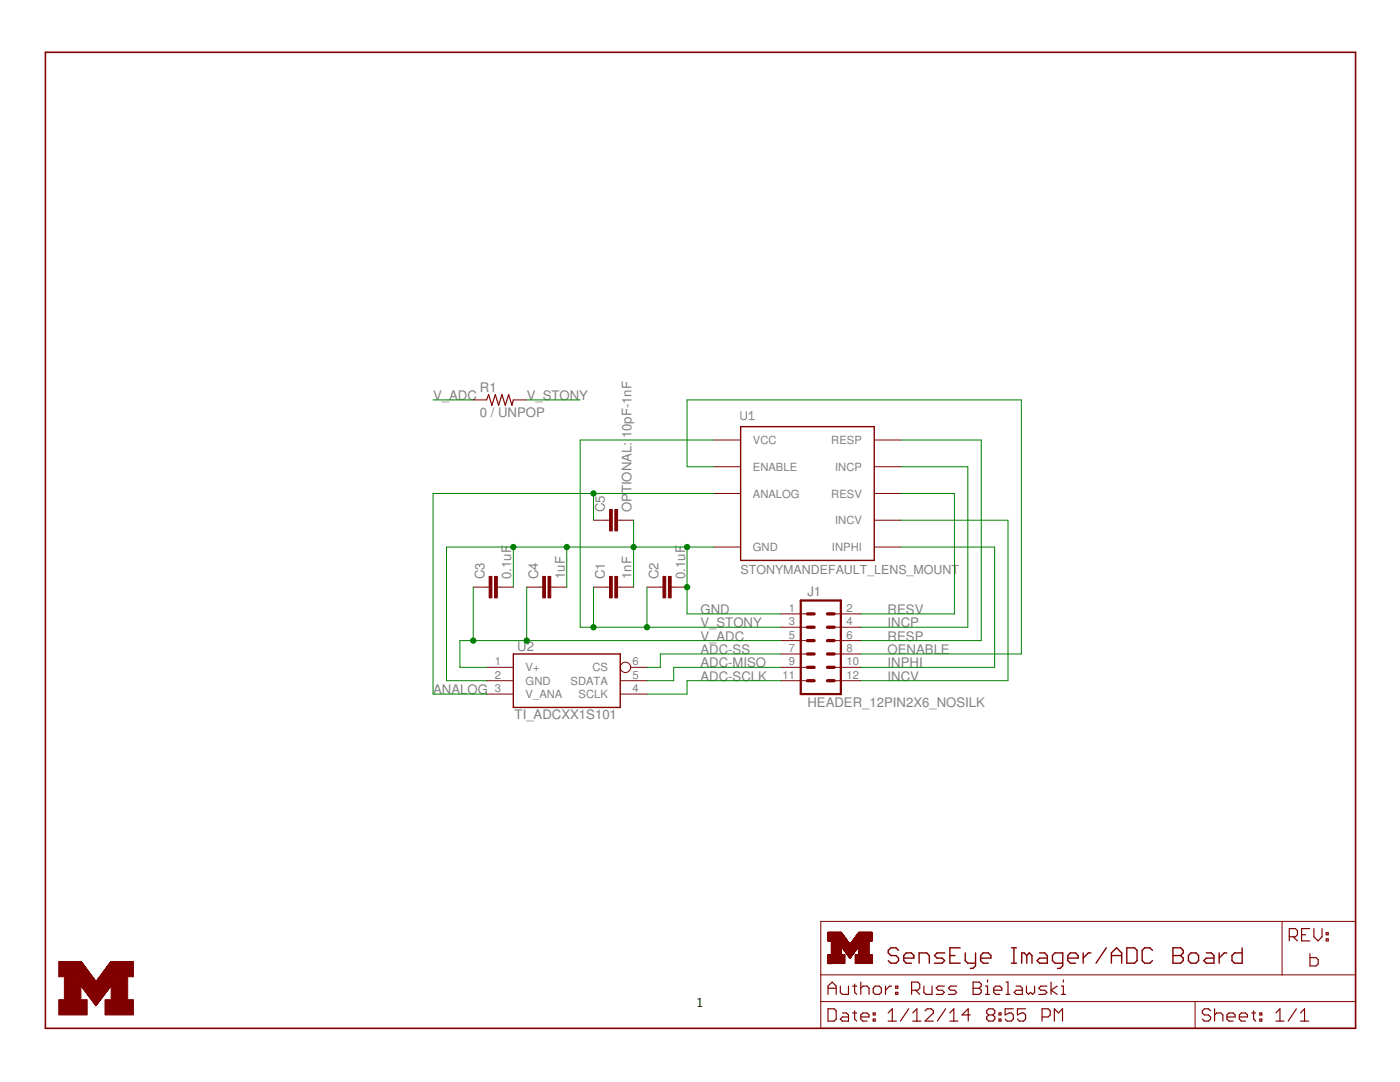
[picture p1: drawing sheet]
<svg xmlns="http://www.w3.org/2000/svg" width="279mm" height="216mm" viewBox="0 0 279 216" stroke-linecap="round" stroke-linejoin="round" font-family="sans-serif">
<path d="M147.9 82.1v1.4l.2 .2h.6l.2-.2v-1.4M149.5 83.7h1.1M149.5 82.7l.5-.6v1.6" fill="none" stroke="#808080" stroke-width=".2"/>
<g fill="none" stroke="#800000" stroke-width=".28">
<path d="M147.8 85.1h26.7v26.7h-26.7zM102.4 130.5h21.4v10.7h-21.4zM179.3 189.6l-.5-.5h-1l-.5 .5v.5l.5 .6h1l.5 .5v.5l-.5 .5h-1l-.5-.5M180.4 191.2h2v-.5l-.5-.6h-1l-.5 .6v1l.5 .5h1M183.4 192.2v-2.1h1.6l.5 .6v1.5M188.5 190.1h-1.5l-.5 .6 .5 .5h1l.5 .5-.5 .5h-1.5M189.6 190.7h1M191.6 189.1h-2v3.1h2M192.6 190.1v1.6l.5 .5h1.6M194.7 190.1v2.6l-.5 .5h-.5M195.7 191.2h2.1v-.5l-.6-.6h-1l-.5 .6v1l.5 .5h1M201.8 189.1h1.1"/>
<path d="M201.8 192.2h1.1M202.4 189.1v3.1M204.9 190.7l-.5-.6h-.5v2.1M204.9 190.7v1.5M204.9 190.7l.5-.6 .6 .6v1.5M207.5 190.1h1l.5 .6v1.5h-1.5l-.5-.5 .5-.5h1.5M212.1 192.2h-1.6l-.5-.5v-1l.5-.6h1.6v2.6l-.5 .5h-.5M213.1 191.2h2.1v-.5l-.5-.6h-1.1l-.5 .6v1l.5 .5h1.1M216.2 190.1v2.1M217.7 190.1h-.5l-1 1.1M220.8 189.1l-2.1 3.1M221.8 190.7h2.1"/>
<path d="M221.8 192.2v-2.1l1-1 1.1 1v2.1M224.9 189.1h1.5l.5 .5v2.1l-.5 .5h-1.5zM230 189.6l-.5-.5h-1l-.6 .5v2.1l.6 .5h1l.5-.5M234.1 189.1h1.5l.5 .5v.5l-.5 .6 .5 .5v.5l-.5 .5h-1.5zM234.1 190.7h1.5M237.7 190.1h1l.5 .6v1l-.5 .5h-1l-.5-.5v-1zM240.7 190.1h1.1l.5 .6v1.5h-1.6l-.5-.5 .5-.5h1.6M243.3 190.1v2.1M244.8 190.1h-.5l-1 1.1M247.9 189.1v3.1h-1.5l-.5-.5v-1l.5-.6h1.5"/>
</g>
<g fill="none" stroke="#800000" stroke-width=".2">
<path d="M94.4 79.8h2.7M102.4 79.8h2.7M142.5 87.8h5.3M142.5 93.1h5.3M142.5 98.5h5.3M174.5 87.8h5.3M174.5 93.1h5.3M174.5 98.5h5.3M94.4 117.2h3.2M99.2 117.2h3.2M105.1 117.2h3.2M109.9 117.2h3.2"/>
<path d="M118.4 117.2h3.2M118.4 103.8h3.2M123.3 117.2h3.1M123.3 103.8h3.1M129.1 117.2h3.2M133.9 117.2h3.2M142.5 109.2h5.3M174.5 109.2h5.3M174.5 103.8h5.3M97.1 133.2h5.3M97.1 135.8h5.3M97.1 138.5h5.3"/>
<path d="M123.8 135.8h5.3M123.8 138.5h5.3M125.9 133.2h3.2M155.8 133.2h5.3M155.8 135.8h5.3M155.8 130.5h5.3M155.8 127.8h5.3M155.8 125.2h5.3M155.8 122.5h5.3M166.5 133.2h5.3M166.5 135.8h5.3M166.5 130.5h5.3"/>
<path d="M166.5 127.8h5.3M166.5 125.2h5.3M166.5 122.5h5.3M16.2 196.7l2.9 4M16.2 196.6h6.1M16.2 196.5h6.1M16.2 196.4h6.1M16.2 196.3h6.1M16.2 196.2h6.1M16.2 196.1h6.1M16.2 196h6.1M16.2 195.9h6.1"/>
<path d="M16.2 195.8h2.9M16.2 195.7h2.9M16.2 195.7h2.8M16.2 195.6h2.8M16.2 195.5h2.7M16.2 195.4l2.7 .1M16.2 195.4h2.6M16.2 195.3h2.6M16.2 195.3h2.5M16.2 195.2h2.5M16.2 195.2h2.4M16.2 195.1h2.4"/>
<path d="M16.2 195l2.4 .1M16.2 195h2.3M16.2 194.9h2.3M16.2 194.9h2.2M16.2 194.8h2.2M16.2 194.7l2.2 .1M16.2 194.7h2.1M16.2 194.6h2.1M16.2 194.6h2M16.2 194.5h2M16.2 194.5h1.9M16.2 194.4h1.9"/>
<path d="M16.2 194.3l1.9 .1M16.2 194.3h1.8M16.2 194.2h1.8M16.2 194.2h1.7M16.2 194.1h1.7M16.2 194.1h1.6M16.2 194l1.6 .1M16.2 194h1.6M16.2 193.9l1.6 .1M16.2 193.9h1.5M16.2 193.8h1.5M16.2 193.8h1.4"/>
<path d="M16.2 193.7h1.4M16.2 193.7h1.3M16.2 193.6l1.3 .1M16.2 193.6h1.3M16.2 193.5h1.3M16.2 193.5h1.2M16.2 193.4h1.2M16.2 193.4h1.1M16.2 193.3h1.1M16.2 193.2h1M16.2 193.1h1M16.2 193.1h.9"/>
<path d="M16.2 193h.9M16.2 193h.8M16.2 192.9h.8M16.2 192.8h.7M16.2 192.7h.6M16.2 192.6l.6 .1M16.2 192.6h.5M16.2 192.5h.5M16.2 192.4h.4M16.2 192.3h.4M16.2 192.3h.3M16.2 192.2l.3 .1"/>
<path d="M16.2 192.2h.2M16.2 192.1h.2M16.2 191.9h.1M16.2 191.9v4.8M16.2 196.7h5.9M16.2 192h.1M16.2 191.9l.1 .1M16.2 191.9l3 4 2.9-4M16.2 196.8h5.9M16.3 196.8h5.8M16.3 196.9h5.7M16.4 197h5.6"/>
<path d="M16.4 197h5.5M16.4 197.1h5.5M16.5 197.1h5.4M16.5 197.2h5.3M16.6 197.2h5.2M16.6 197.3h5.1M16.7 197.4h5M16.7 197.4h4.9M16.7 197.5h4.9M16.8 197.5h4.8M16.8 197.6h4.7M16.9 197.7h4.5"/>
<path d="M17 197.8h4.4M17 197.8h4.3M17.1 197.9h4.2M17.1 198h4.1M17.2 198.1h3.9M17.3 198.2h3.8M17.3 198.2h3.7M17.4 198.3h3.6M17.4 198.4h3.5M17.5 198.5h3.3M17.6 198.6h3.1M17.7 198.7h2.9"/>
<path d="M17.7 198.8h2.9M17.8 198.8h2.8M17.8 198.9h2.7M17.9 199h2.5M17.9 199.1h2.5M18 199.1h2.3M18 199.2h2.3M18.1 199.2h2.2M18.1 199.3h2.1M18.2 199.4h1.9M18.2 199.5h1.9M18.3 199.5h1.7"/>
<path d="M18.3 199.6h1.7M18.4 199.6h1.6M18.4 199.7h1.5M18.5 199.8h1.3M18.5 199.9h1.3M18.6 199.9h1.1M18.6 200h1.1M19.2 195.8h3.1M19.3 195.7h3M19.3 195.6h3M19.4 195.6h2.9M19.4 195.5h2.9"/>
<path d="M19.5 195.5h2.8M19.5 195.4h2.8M19.6 195.3h2.7M19.6 195.2h2.7M19.7 195.2h2.6M19.7 195.1h2.6M19.8 195.1h2.5M19.8 195h2.5M19.9 199.7l-1.4 .1M19.9 194.9h2.4M19.9 194.8h2.4M20 194.8h2.3"/>
<path d="M20.1 194.7h2.2M20.1 194.6h2.2M20.2 194.5h2.1M20.2 194.4h2.1M20.3 194.4h2M20.4 194.3h1.9M20.4 194.2h1.9M20.4 194.1h1.9M20.5 194.1h1.8M20.6 194h1.7M20.6 193.9h1.7M20.7 193.8h1.6"/>
<path d="M20.7 193.7h1.6M20.8 193.7h1.5M20.9 193.6h1.4M20.9 193.5h1.4M20.9 198.4h-3.5M21 193.4h1.3M21 193.3h1.3M21.1 193.3h1.2M21.1 193.2h1.2M21.2 193.1h1.1M21.3 197.9h-4.2M21.3 193h1"/>
<path d="M21.3 192.9h1M21.4 192.9h.9M21.4 192.8h.9M21.5 192.7h.8M21.6 192.7h.7M21.6 192.6h.7M21.6 192.5h.7M21.7 192.5h.6M21.7 192.4h.6M21.8 192.3h.5M21.9 192.3h.4M21.9 192.2h.4"/>
<path d="M21.9 192.1h.4M22 192h.3M22.1 192h.2M22.1 191.9h.2v4.8h-6.1M22.2 196.7l-3.1 4M163.8 199.9h106.7M163.8 194.5h106.7M163.8 183.9h106.7v21.3h-106.7zM165.3 191.9h3.3M165.3 192.3h.7M165.3 192.2h3.3M165.3 192.1h3.3"/>
<path d="M165.3 192h3.3M165.3 191.8h3.3M165.3 191.7h3.3M165.3 191.6h3.3M165.3 191.5h3.3M165.3 191.4h3.3M165.3 191.3h3.3M165.3 191.2h3.3M165.3 191.1h3.3M165.3 191h3.3M165.3 190.9h3.3M165.3 190.8h3.3"/>
<path d="M165.3 190.7h3.3M165.3 190.6h3.3M165.3 190.5l3.3 .1M165.3 190.5h3.3M165.3 187.8h3.9M165.3 187.7h3.8M165.3 187.6l3.8 .1M165.3 187.6h3.8M165.3 187.5h3.7M165.3 187.4l3.6 .1M165.3 187.4h3.6M165.3 187.3l3.6 .1"/>
<path d="M165.3 187.3h3.5M165.3 187.2l3.5 .1M165.3 187.2h3.5M165.3 187.1l3.4 .1M165.3 187.1h3.4M165.3 187l3.4 .1M165.3 187h3.3M165.3 186.9h3.3M165.3 186.9h3.2M165.3 186.8h3.2M165.3 186.7l3.1 .1M165.3 186.7h3.1"/>
<path d="M165.3 186.6h3.1M165.3 186.6h3M165.3 186.5l3 .1M165.3 186.5h3M165.3 186.4h2.9M165.3 186.3l2.8 .1M165.3 186.3h2.8M165.3 186.2l2.8 .1M165.3 186.2h2.7M165.3 186.1l2.7 .1M165.3 186.1h2.7M165.3 186l2.6 .1"/>
<path d="M165.3 186h2.6M165.9 190.4h2M165.9 190.3h2M165.9 190.2h2M165.9 190.1h2M165.9 190h2M165.9 189.9h2M165.9 189.8h2M165.9 189.7h2M165.9 189.6h2M165.9 189.5h2M165.9 189.4h2"/>
<path d="M165.9 189.3h2M165.9 189.2h2M165.9 189.1h2M165.9 189h2M165.9 188.9h2M165.9 188.9h5.5M165.9 188.8h7.5M165.9 188.7h7.5M165.9 188.6h7.5M165.9 188.5h7.5M165.9 188.4h7.5M165.9 188.4h3.7"/>
<path d="M165.9 188.3l3.7 .1M165.9 188.3h3.6M165.9 188.2h3.6M165.9 188.1h3.5M165.9 188l3.5 .1M165.9 188h3.4M165.9 187.9l3.4 .1M165.9 187.9h3.4M165.9 187.8h3.3M168 188.9h3.3M168 189h3.3M168 189h3.2"/>
<path d="M168.1 189.1h3.1M168.2 189.2h2.9M168.2 189.3h2.9M168.3 189.3h2.7M168.3 189.4h2.7M168.4 189.5h2.5M168.4 189.6h2.5M168.5 189.6h2.3M168.5 189.7h2.3M168.6 189.7h2.1M168.6 189.8h2.1M168.7 189.9h1.9"/>
<path d="M168.7 190h1.9M168.8 190h1.7M168.8 190.1h1.6M168.9 190.2h1.5M168.9 190.3h1.4M169 190.3h1.3M169 190.4h1.3M169.1 190.4h1.1M169.1 190.5h1.1M169.2 190.6h.9M169.2 190.7h.8M169.3 190.7h.7"/>
<path d="M169.3 190.8h.6M169.4 190.9h.5M169.5 191.1h.3M169.6 191.1h.1M169.6 191.2h.1M169.7 188.4h3.7M169.7 188.3h3.7M169.8 191l-.3 .1M169.8 188.3h3.6M169.8 191h-.3M169.8 188.2h3.6M169.9 188.1h3.5"/>
<path d="M169.9 190.8h-.5M170 188h3.4M170 187.9h3.4M170.1 187.9h3.3M170.1 187.7h3.9M170.2 190.5h-1.1M170.2 187.7h3.8M170.2 187.6h3.8M170.3 187.6h3.7M170.3 187.5h3.7M170.4 187.5h3.6M170.4 187.4h3.6"/>
<path d="M170.4 187.3h3.6M170.5 190.1h-1.7M170.5 187.3h3.5M170.5 187.2h3.5M170.6 189.9h-1.9M170.6 187.2h3.4M170.6 187.1h3.4M170.7 187h3.3M170.7 191.9h3.3M170.7 192.2h3.3M170.7 192.1h3.3M170.7 192h3.3"/>
<path d="M170.7 191.8h3.3M170.7 191.7h3.3M170.7 191.6h3.3M170.7 191.5h3.3M170.7 191.4h3.3M170.7 191.3h3.3M170.7 191.2h3.3M170.7 191.1h3.3M170.7 191h3.3M170.7 190.9h3.3M170.7 190.8h3.3M170.7 190.7h3.3"/>
<path d="M170.7 190.6h3.3M170.7 190.5h3.3M170.8 186.9h3.2M170.8 186.8h3.2M170.9 186.8h3.1M170.9 186.7h3.1M170.9 186.6h3.1M171 186.6h3M171 186.5h3M171.1 186.5h2.9M171.1 186.4h2.9M171.2 186.4h2.8"/>
<path d="M171.2 189.1h-3.1M171.2 186.3h2.8M171.3 186.2h2.7M171.3 188.9h.1M171.3 186.1h2.7M171.4 190.5h.1M171.4 186h2.6M171.4 190.4h2M171.4 190.3h2M171.4 190.2h2M171.4 190.1h2M171.4 190h2"/>
<path d="M171.4 189.9h2M171.4 189.8h2M171.4 189.7h2M171.4 189.6h2M171.4 189.5h2M171.4 189.4h2M171.4 189.3h2M171.4 189.2h2M171.4 189.1h2M171.4 189h2M171.4 188.9h2M173.4 187.8h.1"/>
<path d="M174 187.8h-3.9M238.5 199.9v5.3M255.9 183.9v10.6M18.6 200h1M18.7 200h.9M18.7 200.1h.9M18.8 200.2h.8M18.8 200.2h.7M18.8 200.3h.7M18.9 200.3h.5M18.9 200.4h.5M18.9 200.4h.4"/>
<path d="M19 200.4h.3M19 200.5h.3M19 200.6h.2M19.1 200.6h.1M19.1 200.7h.1"/>
<circle cx="124.8" cy="133.2" r="1.04"/>
</g>
<g fill="#800000" stroke="#800000" stroke-width=".2">
<path d="M122.7 115h.6v4.3h-.6z"/>
<path d="M121.6 115h.6v4.3h-.6z"/>
<path d="M133.4 115h.5v4.3h-.5z"/>
<path d="M132.3 115h.6v4.3h-.6z"/>
<path d="M98.7 115h.6v4.3h-.6z"/>
<path d="M97.6 115h.6v4.3h-.6z"/>
<path d="M109.4 115h.5v4.3h-.5z"/>
<path d="M108.3 115h.6v4.3h-.6z"/>
<path d="M122.7 101.7h.6v4.2h-.6z"/>
<path d="M121.6 101.7h.6v4.2h-.6z"/>
<path d="M11.7 191.9h4.5v3h-4.5z"/>
<path d="M12.8 194.9h3.4v4.6h-3.4z"/>
<path d="M11.7 199.5h5.7v3h-5.7z"/>
<path d="M21 199.5h5.6v3h-5.6z"/>
<path d="M22.2 194.9h3.3v4.6h-3.3z"/>
<path d="M22.1 191.9h4.5v3h-4.5z"/>
</g>
<g fill="none" stroke="#800000" stroke-width=".23">
<path d="M97.1 79.8l.4-1.1 .7 2.2 .6-2.2 .7 2.2 .7-2.2 .6 2.2 .7-2.2 .7 2.2 .2-1.1M165.2 198.4v-1.6l.9-.8 .8 .8v1.6M165.2 197.2h1.7M167.7 196.8v1.2l.4 .4h1.2v-1.6M170.2 196.8h.8M170.6 196.4v1.6l.4 .4M171.8 196v2.4M171.8 197.2l.4-.4h.8l.4 .4v1.2M174.7 196.8h.8l.4 .4v.8l-.4 .4h-.8l-.4-.4v-.8zM176.7 196.8v1.6M177.9 196.8h-.4l-.8 .8M178.8 196.8h.4v.4h-.4z"/>
<path d="M178.8 198h.4v.4h-.4zM181.9 197.6h1.3l.4-.4v-.8l-.4-.4h-1.3v2.4M182.7 197.6l.9 .8M184.4 196.8v1.2l.4 .4h1.2v-1.6M188.5 196.8h-1.3l-.4 .4 .4 .4h.9l.4 .4-.4 .4h-1.3M190.9 196.8h-1.2l-.4 .4 .4 .4h.8l.4 .4-.4 .4h-1.2M194.2 197.2h1.2M194.2 196h1.2l.4 .4v.4l-.4 .4 .4 .4v.4l-.4 .4h-1.2zM196.7 198.4h.8M196.7 196.8h.4v1.6M197.1 195.5v.5M198.3 197.6h1.6v-.4l-.4-.4h-.8l-.4 .4v.8l.4 .4h.8"/>
<path d="M200.8 198.4h.8M200.8 196h.4v2.4M202.8 196.8h.8l.4 .4v1.2h-1.2l-.4-.4 .4-.4h1.2M204.9 196.8v1.2l.4 .4 .4-.4 .4 .4 .4-.4v-1.2M208.9 196.8h-1.2l-.4 .4 .4 .4h.8l.4 .4-.4 .4h-1.2M209.8 196v2.4M211 196.8l-1.2 .8 1.2 .8M211.8 198.4h.8M211.8 196.8h.4v1.6M212.2 195.5v.5M257.3 186.9h1.2l.4-.4v-.8l-.4-.4h-1.2v2.4M258.1 186.9l.8 .8"/>
<path d="M259.8 186.5h.8M261.4 185.3h-1.6v2.4h1.6M261.4 190.3v2.4h1.3l.4-.4v-.8l-.4-.4h-1.3M262.2 185.3v1.6l.8 .8 .8-.8v-1.6M264.7 187.3h.4v.4h-.4zM264.7 186.1h.4v.4h-.4zM165.2 201.3h1.3l.4 .4v1.6l-.4 .5h-1.3zM168.1 202.1h.8l.4 .4v1.3h-1.2l-.4-.5 .4-.4h1.2M170.2 202.1h.8M170.6 201.7v1.6l.4 .5M171.8 202.9h1.6v-.4l-.4-.4h-.8l-.4 .4v.8l.4 .5h.8M174.3 203.3h.4v.5h-.4z"/>
<path d="M174.3 202.1h.4v.4h-.4zM177.2 203.8h1.7M177.2 202.1l.9-.8v2.5M181.4 201.3l-1.7 2.5M182.2 203.8h1.6M182.2 202.1l.8-.8v2.5M184.6 201.7l.4-.4h.8l.5 .4v.4l-1.7 1.7h1.7M188.7 201.3l-1.6 2.5M189.5 203.8h1.7M189.5 202.1l.9-.8v2.5M193.6 202.5h-1.6l1.2-1.2v2.5M197.3 202.5l-.4 .4v.4l.4 .5h.8l.4-.5v-.4l-.4-.4"/>
<path d="M197.3 202.5l-.4-.4v-.4l.4-.4h.8l.4 .4v.4l-.4 .4M197.3 202.5h.8M199.4 203.3h.4v.5h-.4zM199.4 202.1h.4v.4h-.4zM202.2 201.3h-1.6v1.2l.8-.4h.4l.4 .4v.8l-.4 .5h-.8l-.4-.5M204.7 201.3h-1.6v1.2l.8-.4h.4l.4 .4v.8l-.4 .5h-.8l-.4-.5M208 202.9h1.2l.4-.4v-.8l-.4-.4h-1.2v2.5M210.4 203.8v-2.5l.8 .8 .8-.8v2.5M241.6 201.7l-.4-.4h-.8l-.5 .4v.4l.5 .4h.8l.4 .4v.4l-.4 .5h-.8l-.5-.5M242.4 202.5l.4-.4h.8l.5 .4v1.3M242.4 201.3v2.5M244.9 202.9h1.6v-.4l-.4-.4h-.8l-.4 .4v.8l.4 .5h.8"/>
<path d="M247.3 202.9h1.7v-.4l-.4-.4h-.9l-.4 .4v.8l.4 .5h.9M249.8 202.1h.8M250.2 201.7v1.6l.4 .5M251.4 203.3h.4v.5h-.4zM251.4 202.1h.4v.4h-.4zM254.6 203.8h1.7M254.6 202.1l.8-.8v2.5M258.7 201.3l-1.6 2.5M259.5 203.8h1.7M259.5 202.1l.8-.8v2.5"/>
</g>
<path d="M159.8 119.8h8v18.7h-8z" fill="none" stroke="#800000" stroke-width=".44"/>
<path d="M161.1 127.8h1.4M161.1 130.5h1.4M161.1 133.2h1.4M161.1 122.5h1.4M161.1 125.2h1.4M161.1 135.8h1.4M165.1 127.8h1.4M165.1 130.5h1.4M165.1 133.2h1.4M165.1 122.5h1.4M165.1 125.2h1.4M165.1 135.8h1.4" fill="none" stroke="#800000" stroke-width=".66"/>
<path d="M9.1 10.4h261.4v194.8h-261.4z" fill="none" stroke="#800000" stroke-width=".32"/>
<g fill="none" stroke="#008000" stroke-width=".2">
<path d="M86.4 79.8h8M105.1 79.8h10.7M118.4 98.5v5.3M142.5 93.1h-5.4v-13.3h66.7v50.7h-32M142.5 87.8h-26.7v37.4h40M142.5 98.5h-56.1v40h10.7M179.8 98.5h10.7v24h-18.7M179.8 87.8h16v40h-24M179.8 93.1h13.3v32.1h-21.3M94.4 117.2v10.6M102.4 109.2v8M105.1 117.2v10.6"/>
<path d="M113.1 109.2v8M118.4 117.2v8M126.4 103.8v13.4M129.1 117.2v8M137.1 109.2v13.3h18.7M142.5 109.2h-53.4v26.6h8M179.8 109.2h18.7v24h-26.7M179.8 103.8h21.4v32h-29.4M155.8 135.8h-18.7v2.7h-8M155.8 133.2h-21.3v2.6h-5.4M155.8 127.8h-64v5.4h5.3M155.8 130.5h-24v2.7h-2.7"/>
</g>
<g fill="#008000" stroke="#008000" stroke-width=".2">
<circle cx="126.4" cy="109.2" r=".53"/>
<circle cx="137.1" cy="109.2" r=".53"/>
<circle cx="137.1" cy="117.2" r=".53"/>
<circle cx="102.4" cy="109.2" r=".53"/>
<circle cx="113.1" cy="109.2" r=".53"/>
<circle cx="118.4" cy="125.2" r=".53"/>
<circle cx="129.1" cy="125.2" r=".53"/>
<circle cx="94.4" cy="127.8" r=".53"/>
<circle cx="105.1" cy="127.8" r=".53"/>
<circle cx="118.4" cy="98.5" r=".53"/>
</g>
<text font-size="2.7" x="139" y="200.9">1</text>
<g font-size="2.6" fill="#808080">
<text x="86.4" y="79.8">V_ADC</text>
<text x="95.8" y="83.3">0 / UNPOP</text>
<text x="95.8" y="78.2">R1</text>
<text x="105.1" y="79.8">V_STONY</text>
<text x="126.1" y="87.5" transform="rotate(-90 126.1 87.5)">10pF-1nF</text>
<text x="126.1" y="98.4" transform="rotate(-90 126.1 98.4)">TIONAL:</text>
<text x="120.7" y="102.2" transform="rotate(-90 120.7 102.2)">C5</text>
<text x="126.1" y="102.2" transform="rotate(-90 126.1 102.2)">OP</text>
<text x="96.7" y="115.6" transform="rotate(-90 96.7 115.6)">C3</text>
<text x="102" y="115.6" transform="rotate(-90 102 115.6)">0.1uF</text>
<text x="107.4" y="115.6" transform="rotate(-90 107.4 115.6)">C4</text>
<text x="112.7" y="115.6" transform="rotate(-90 112.7 115.6)">1uF</text>
<text x="120.7" y="115.6" transform="rotate(-90 120.7 115.6)">C1</text>
<text x="126.1" y="115.6" transform="rotate(-90 126.1 115.6)">1nF</text>
<text x="131.4" y="115.6" transform="rotate(-90 131.4 115.6)">C2</text>
<text x="136.7" y="115.6" transform="rotate(-90 136.7 115.6)">0.1uF</text>
<text x="161.1" y="119">J1</text>
<text x="139.8" y="122.5">GND</text>
<text x="139.8" y="125.2">V_STONY</text>
<text x="177.1" y="125.2">INCP</text>
<text x="177.1" y="122.5">RESV</text>
<text x="103.2" y="130">U2</text>
<text x="139.8" y="127.8">V_ADC</text>
<text x="139.8" y="130.5">ADC-SS</text>
<text x="177.1" y="127.8">RESP</text>
<text x="177.1" y="130.5">OENABLE</text>
<text x="139.8" y="133.2">ADC-MISO</text>
<text x="139.8" y="135.8">ADC-SCLK</text>
<text x="177.1" y="135.8">INCV</text>
<text x="177.1" y="133.2">INPHI</text>
<text x="86.4" y="138.5">ANALOG</text>
<text x="102.7" y="143.6">TI_ADCXX1S101</text>
<text x="161.1" y="141.2">HEADER_12PIN2X6_NOSILK</text>
</g>
<text font-size="2.5" fill="#808080" x="147.8" y="114.5">STONYMANDEFAULT_LENS_MOUNT</text>
<g font-size="2.2" fill="#808080">
<text x="150.3" y="88.6">VCC</text>
<text x="165.9" y="88.6">RESP</text>
<text x="150.3" y="93.9">ENABLE</text>
<text x="166.7" y="93.9">INCP</text>
<text x="150.3" y="99.3">ANALOG</text>
<text x="165.9" y="99.3">RESV</text>
<text x="166.7" y="104.6">INCV</text>
<text x="150.3" y="109.9">GND</text>
<text x="166" y="110">INPHI</text>
<text x="157.4" y="124.8">3</text>
<text x="157.4" y="122.1">1</text>
<text x="168.9" y="124.8">4</text>
<text x="168.9" y="122.1">2</text>
<text x="157.4" y="130.1">7</text>
<text x="157.4" y="127.4">5</text>
<text x="168.9" y="130.1">8</text>
<text x="168.9" y="127.4">6</text>
<text x="98.7" y="132.8">1</text>
<text x="98.7" y="135.5">2</text>
<text x="104.9" y="134">V+</text>
<text x="104.9" y="136.6">GND</text>
<text x="113.9" y="136.6">SDATA</text>
<text x="118.2" y="134">CS</text>
<text x="126.2" y="135.5">5</text>
<text x="126.2" y="132.8">6</text>
<text x="156.2" y="135.5">11</text>
<text x="157.4" y="132.8">9</text>
<text x="168.9" y="132.8">10</text>
<text x="168.9" y="135.5">12</text>
<text x="98.7" y="138.1">3</text>
<text x="104.9" y="139.3">V_ANA</text>
<text x="115.5" y="139.3">SCLK</text>
<text x="126.2" y="138.1">4</text>
</g>
</svg>
